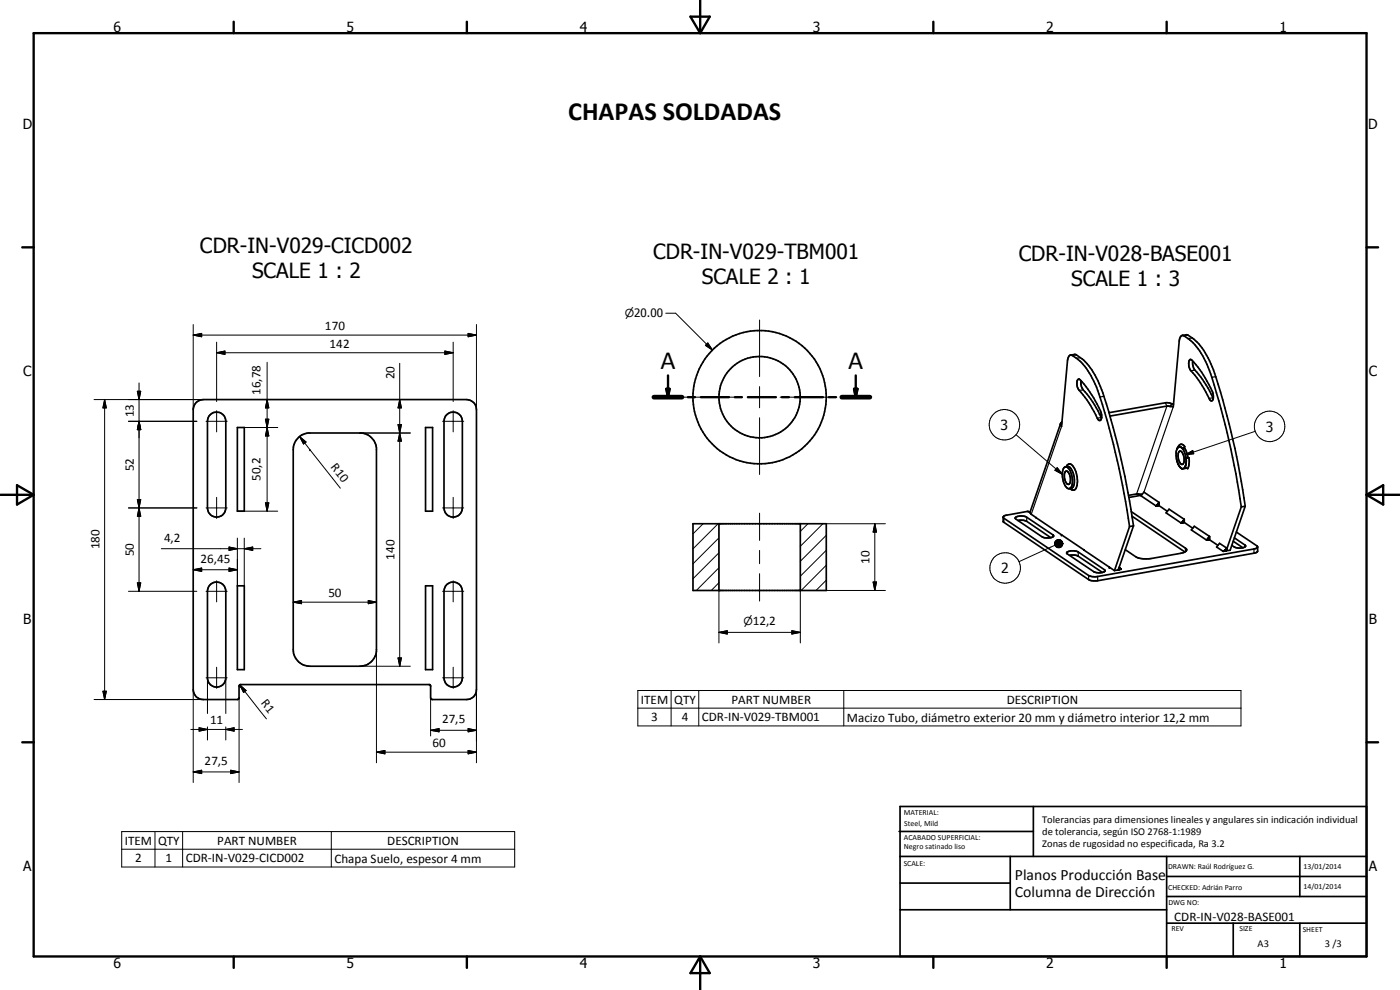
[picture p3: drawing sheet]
<svg xmlns="http://www.w3.org/2000/svg" width="420mm" height="297mm" viewBox="0 0 420 297" stroke-linecap="round" stroke-linejoin="round" font-family="sans-serif">
<g fill="none" stroke="#000" stroke-width=".51">
<path d="M321.3 106.6l1.2-.3a12.3 12.3 0 0 1 6.1 6.2 76.7 76.7 0 0 1 5.5 15.8 235.1 235.1 0 0 1 6.1 29.5M321.3 106.6a12.9 12.9 0 0 1 6.5 6.9 71.8 71.8 0 0 1 5.1 15 257.2 257.2 0 0 1 6.1 29.5M321.3 106.6l-.5 .2-.4 1.1-1.8 20-.3-.8M323.5 113.9l.3-.2a23.5 23.5 0 0 1 5.5 7.5l1.2 2.6 .1 1.5a.6 .6 0 0 1-.3 .8 .6 .6 0 0 1-.7-.2l-.3-.4a32.5 32.5 0 0 0-5.7-8.7 3.1 3.1 0 0 1-.1-2.9zM324.4 114.2a4.3 4.3 0 0 0 1.8 4 31.8 31.8 0 0 1 4.3 7.1M354.8 100.6a14.1 14.1 0 0 1 7 7.9 66.7 66.7 0 0 1 4 11.8 256.1 256.1 0 0 1 6.7 31.8M354.8 100.6l1.2-.1a13.3 13.3 0 0 1 6.6 6.9 86.9 86.9 0 0 1 5.6 17.4 229.4 229.4 0 0 1 5.5 27.1M354.8 100.6l-.6 .5-.3 .9-1.8 20h-.9M357 108l.4-.1a29.5 29.5 0 0 1 6.6 10l.1 1.6a.6 .6 0 0 1-.3 .8 .6 .6 0 0 1-.8-.5 40.1 40.1 0 0 0-6-9.2l-.3-1.5zM358 108.3a3.5 3.5 0 0 0 1.2 3.4 35.6 35.6 0 0 1 4.9 7.8M58.9 120.8l.9-.7 1.2-.2h79a3 3 0 0 1 3 3v84a2.9 2.9 0 0 1-3 3l-10.6-.1-.2-.4v-3.7l-.3-.3h-56.8l-.4 .5v3.5l-.2 .4-10.5 .1a2.96 2.96 0 0 1-3-3v-84l.2-1.1zM62.9 124.6a2.74 2.74 0 0 1 3.1-.8 2.74 2.74 0 0 1 1.8 2.6v26a2.75 2.75 0 0 1-2.8 2.8 2.75 2.75 0 0 1-2.7-2.8v-26l.1-.8z"/>
<path d="M71.2 128.3h2.1v25.1h-2.1zM89.7 131.2l1.3-.9 1.5-.4h16a5.1 5.1 0 0 1 4.5 4.5v61a5 5 0 0 1-5 4.5h-15a5 5 0 0 1-5-5v-60l.4-2zM127.7 128.3h2.1v25.1h-2.1zM134.2 124.3a2.74 2.74 0 0 1 3-.4 2.74 2.74 0 0 1 1.6 2.5v26a2.75 2.75 0 0 1-2.8 2.8 2.75 2.75 0 0 1-2.7-2.8v-26l.4-1.5zM318.3 127.1l-9.2 26.5 .4 .7 1.5 1M318.3 127l.4 .2M318.3 127v.1M318.7 126.6l-.4 .4M320 140a1.11 1.11 0 0 1 1.1-.8 1.11 1.11 0 0 1 1 .9 7.3 7.3 0 0 1 1.3 4.3 3.2 3.2 0 0 1-1 2.6h-.6l-.6-.4M330.5 125.3l.1 .1M330.5 125.3h.1M330.5 124.2l-.5 .1"/>
<path d="M351.2 122l-1-.2-17.1 3M351.7 121.2l-1.7-.4-17.2 3M351.7 121.2h.5M351.7 121.2l-.5 .8M353.1 137.7l.8 2.1M353.3 138.5a2.41 2.41 0 0 0 1.7 2.1M353.3 134.5a4.8 4.8 0 0 0 0 3.8M353.5 134.3l-.2 .2M353.9 135.5l.1-.1a1.66 1.66 0 0 1 1.3 1.8l.1 1.3-.4 .8a1.42 1.42 0 0 1-1.4-1.6v-1.6zM354.4 134.2l-.5-.2-.3 .2M354.5 134.2l.4 .4M354.6 134.3l-.6-.3-.7 .5"/>
<path d="M354.8 134.5a6.4 6.4 0 0 1 1.1 4.9M355.5 134.5l.5 .9 .5 1.9M355.5 134.5l-.6 .1M355.5 134l-.6 .6M355.5 134v.5M355.5 134l-.1-.3a.99 .99 0 0 0-1.8 .2l-.3 .6M355.9 139.4l-.4 .9-.5 .3M355.9 137.5v1.5M356.5 137.3h.3M356.5 137.3l-.6 .2M356.8 137.3l-.9 .2M356.8 137.3v2.1l-.4 1.2-.8-.4 .2-.5"/>
<path d="M208 157.1h40v20.1h-40zM215.8 157.1v20.1M240.2 157.1v20.1M301.1 155.2l25.6 17.5 1 .3h1.7l46.9-8.3 1.1-.6M304.8 155.2a4.1 4.1 0 0 1 3.2-.1l8.1 5.5 .1 .2a2.79 2.79 0 0 1-3.1 .4l-8.2-5.5-.2-.3zM305.5 156.2l1.5-.1 1.1 .3 7.3 4.9M309.2 153.8l-.9-.3-6.4 1.1-.8 .5v1.4l25.6 17.4 .7 .3h2l46.9-8.2 1-.4 .1-1.5M311 155.3l14.4 9.8M311 155.3v.1M319.3 140.3a1.3 1.3 0 0 1 1.9 1.1 6 6 0 0 1 .2 4.9 .97 .97 0 0 1-1 .3 .97 .97 0 0 1-.7-.8 6 6 0 0 1-.4-5.5zM319.7 141.5a.83 .83 0 0 1 1.2 .7 2.43 2.43 0 0 1-.2 3.1 1.42 1.42 0 0 1-1.1-1.3 2.94 2.94 0 0 1 .1-2.5zM319.8 140.1a1.54 1.54 0 0 1 2 1.3 4.7 4.7 0 0 1-.1 5.1l-.8 .1"/>
<path d="M339 158l-4.5 13.2M339.5 153.5l16.3 11a.59 .59 0 0 1 .3 .6 .59 .59 0 0 1-.5 .5M339.8 154.9l15.8 10.7M340.2 157.8l-1.2 .2M340.2 157.8l-4.6 13.2M342.5 148.6l-3.7 .7M342.7 148.3l-1.6-.1-2.4 .4M347.8 151.7l2.5 1.7M347.8 150.7l-.8 1.1M347.8 151.7l-.8 .1M347.8 150.7v1M347.8 150.7l-4.5-3-.9 1.1 4.6 3"/>
<path d="M354.4 140.4l.4 .2M355.4 156.8l2.6 1.7M355.4 155.8v1M355.4 155.8l-.9 1.2M355.4 156.8l-.9 .2M355.4 155.8l-4.6-3-.8 1.1 4.5 3.1M355.8 140.5l-.8 .1M356 140.4l-.5 .1M371 159.6l6.2 4.2 .2 .3M372.5 152.1l-4.5 13.2M373.7 151.9l-4.5 13.2-1.2 .2M373.7 151.9l-1.2 .2"/>
<path d="M63.2 175.3a2.76 2.76 0 0 1 3-.4 2.76 2.76 0 0 1 1.6 2.5v26a2.75 2.75 0 0 1-2.8 2.8 2.75 2.75 0 0 1-2.7-2.8v-26l.2-1.1zM71.2 175.8h2.1v25.1h-2.1zM127.7 175.8h2.1v25.1h-2.1zM134.2 175.3a2.76 2.76 0 0 1 3-.4 2.76 2.76 0 0 1 1.6 2.5v26a2.75 2.75 0 0 1-2.8 2.8 2.75 2.75 0 0 1-2.7-2.8v-26l.2-1.1zM318.5 160.4h.1M320.2 165.7a3.7 3.7 0 0 1 3.4-.1l7.9 5.3a.6 .6 0 0 1-.1 .8 .6 .6 0 0 1-.7 .1 3.4 3.4 0 0 1-2.5-.3l-8-5.4zM321 166.6l1.4-.1 1.2 .4 7.2 4.8M325.4 165.1l9.1 6.1M325.4 165.1h.1M335.6 171l-1.1 .2M335.9 170.2l.6 .6-.9 .2zM337.7 164.9l3.2 2.2a7.8 7.8 0 0 0 4.5 .5l8.9-1.6 1.3-.4"/>
<path d="M363 161.9l2.5 1.7M363 161l-.9 1.1M363 161.9l-.9 .2M363 161v.9M363 161l-4.6-3.1-.9 1.1 4.6 3.1M368 165.3l-.9 .1M368.2 164.5l-1.1 .9M368.2 164.5l-.2 .8M368.2 164.5l-2.2-1.5-.9 1.1 2 1.3M370.1 162.4l2.9 1.9M370.4 161.4l3.3 2.2a.69 .69 0 0 1-.9 .8l-1.8-.1-1.3-.7M269.8 249.5h40.3"/>
<path d="M270.1 242h140v45h-140zM270.1 257h140M303.2 257v16M310.1 242v15M350.1 257v30M390.1 257v12M270.1 265h33.1M270.1 273h80M350.1 277h60M350.1 269h60M350.1 263h60M370.1 277v10"/>
<path d="M390.1 277v10"/>
<circle cx="227.9" cy="119.2" r="12.2"/>
<circle cx="228" cy="119.2" r="20"/>
</g>
<g fill="none" stroke="#000" stroke-width=".35">
<path d="M323 106.5l-1.2 .2M324.2 107.3l-1.2 .2M325.1 117l-1.2 .1M331.3 118.9l-1.2 .2M356.6 100.6l-1.2 .2M357.8 101.4l-1.2 .2M358.6 111l-1.2 .3M364 119.3l-1.1 .2M364.9 113l-1.2 .2M318.6 127.9l-9.1 26.4M330.5 125.3l-1.2 .2M349.7 120.9l.5 .9-9.1 26.4"/>
<path d="M352.1 122l-8.8 25.7M301.3 155.5v1.2M308.1 155.2v1.2M316 160.5v.6M323.6 165.6v1.3M326.7 172.7v1.2M329.4 173v1.2M331.5 170.9v.6M355.8 164.5v1M373.6 163.5v.6M376.3 164.7v1.3"/>
</g>
<g fill="#000">
<circle cx="318.5" cy="160.4" r=".25"/>
<circle cx="332.9" cy="170.2" r=".25"/>
</g>
<g fill="none" stroke="#000" stroke-width=".3">
<path d="M58 97.4v25.5M143 97.4v25.5M199.8 94h3l11 11M228 96v17M28.2 119.9h32.8M31.4 119.9l.5 2.5h-1zM31.4 119.9v90M41.2 117.4h1l-.5 2.5zM41.7 114.9v62.5M58 100.5l2.5-.5v1zM58 100.5h85M65 105.8l2.5-.5v1z"/>
<path d="M65 105.8h71M65 102.7v17.8M80.2 119.9l.5 2.5h-1zM80.2 108.7v44.7M120 119.9l.5 2.5h-1zM120 109v90.9M133.5 105.3l2.5 .5-2.5 .5zM136 102.7v17.8M140.5 100l2.5 .5-2.5 .5zM204.8 119.2h17M211.7 103.6l.7-.7 1.4 2.1zM224.8 119.2h6.3"/>
<path d="M228 116v6.3M234.1 119.2h17.1M38.6 126.4h20.5M41.7 126.4l.5 2.5h-1zM61.8 126.4h6.4M65 123.2v6.4M71.2 128.3h12.1M79.7 125.8h1l-.5 2.5zM79.7 125.8l1 5h-1l1-5zM80.2 128.3l.5 2.5h-1zM89.9 131l2 1.6-.8 .6zM89.9 131l3.1 3.9"/>
<path d="M93 134.9h.1M93 134.9l9.1 11.6M108 129.9h15.1M119.5 127.4h1l-.5 2.5zM120 129.9l.5 2.5h-1zM132.8 126.4h6.4M136 123.2v6.4M228 125.3v17.1M304.9 130.4l13.9 11.9M355.8 136.4l2.2-1.2 .3 .9zM376.7 129.4l-20.9 7M38.6 152.4h20.5"/>
<path d="M41.2 149.9h1l-.5 2.5zM41.2 149.9l1 5h-1l1-5zM41.7 152.4l.5 2.5h-1zM61.8 152.4h6.4M65 149.2v6.4M71.2 153.4h12.1M79.7 150.9h1l-.5 2.5zM132.8 152.4h6.4M136 149.2v6.4M211 157.1l-3 3.1M215.5 157.1l-7.5 7.6M228 154v8.1"/>
<path d="M242.5 157.1l-2.3 2.3M247 157.1l-6.8 6.8M248 157.1h17.7M262.5 157.1l.5 2.5h-1zM262.5 157.1v20.1M317.3 140.3l1.5 2-2.2-1.2zM347.8 150.7v1l-.8 .1zM355.4 155.8v1l-.9 .2zM38.6 177.4h20.5M41.2 174.9h1l-.5 2.5zM48.4 164.6h29.9M58 170.9l2.5-.5v1z"/>
<path d="M58 170.9h13.2M61.8 177.4h6.4M65 174.2v6.4M68.7 164.1l2.5 .5-2.5 .5zM68.7 170.4l2.5 .5-2.5 .5zM71.2 161.5v14.3M73.3 164.6l2.5-.5v1zM73.3 161.5v14.3M132.8 177.4h6.4M136 174.2v6.4M215.8 174.8l-2.3 2.4M215.8 170.3l-6.8 6.9"/>
<path d="M215.8 165.9l-7.8 7.8M215.8 161.4l-7.8 7.8M215.8 177.2v15.7M228 165.1v4M228 172.1v8.2M240.2 177.2v15.7M248 174.1l-3.1 3.1M248 169.6l-7.6 7.6M248 165.1l-7.8 7.8M248 160.6l-7.8 7.8M248 177.2h17.7M262 174.6h1l-.5 2.6z"/>
<path d="M316.5 163l2.4 .1-2.4 .1zM316.5 163.2l2.4-.1-2.4 .4zM316.5 163.1h2.4M316.5 162.7l2.4 .4-2.4-.1zM316.5 163.5l2.4-.4-2.3 .6zM316.6 163.6l-10.8 4.9M316.6 162.5l2.3 .6-2.4-.4zM316.6 163.7l2.3-.6-2.1 .9zM316.8 162.3l.2-.2 1.9 1zM316.8 162.3l2.1 .8-2.3-.6zM316.8 164l2.1-.9-1.9 1zM317 162.1l.2-.1 1.7 1.1z"/>
<path d="M317 164.1l1.9-1-1.7 1.2zM317.2 162l.3-.1 1.4 1.2zM317.2 164.3l1.7-1.2-1.4 1.2zM317.5 161.9h.3l1.1 1.2zM317.5 164.3l1.4-1.2-1.1 1.2zM317.8 161.9h.2l.9 1.2zM318 161.9l.3 .1 .6 1.1zM318.3 162l.6 1.1zM318.5 162.2l.4 .9zM318.7 162.3l.2 .8zM318.8 162.6l.1 .5zM318.9 163.1l-.9 1.2h-.2z"/>
<path d="M318.9 163.1l-.9 1.2zM318.9 163.1l-.6 1.1zM318.9 163.1l-.4 1zM318.9 163.1l-.2 .8zM318.9 163.1l-.1 .5zM318.9 163.1v.3zM335.9 170.2l.6 .6-.9 .2zM363 161v.9l-.9 .2zM367.1 165.4l1.1-.9-.2 .8zM88 180.7l2.5-.5v.9zM88 180.7h25M108 199.9h15.1"/>
<path d="M110.5 180.2l2.5 .5-2.5 .4zM113 194.9v34M119.5 197.4h1l-.5 2.5zM215.8 189.7l2.5-.5v1zM215.8 189.7h24.4M237.6 189.2l2.6 .5-2.6 .5zM28.2 209.9h32.8M30.9 207.4h1l-.5 2.5zM57.3 218.9h15.5M58 206.9v27.9M59.8 218.4l2.5 .5-2.5 .5zM61.8 203.4h6.4"/>
<path d="M62.3 203.5v10.6M62.3 218.1v3.9M65 200.2v6.3M67.8 218.9l2.5-.5v1zM67.8 203.5v10.6M67.8 218.1v3.9M71.7 209.4v25.4M72 205.5l1.9 1.7-.8 .6zM72 205.5l1.5 2M72.3 205.9h.1M72.3 205.9l7.7 9.8M129.2 219.1l2.6-.5v1z"/>
<path d="M129.2 219.1h13.8M129.2 209.4v11.4M132.8 203.4h6.4M136 200.2v6.3M140.5 218.6l2.5 .5-2.5 .5zM143 206.9v22M191.4 207.2h181v10.6h-181zM191.4 212.5h181M201.4 207.2v10.6M209.7 207.2v10.6M253.2 207.2v10.6M58 231.6l2.5-.5v1z"/>
<path d="M58 231.6h13.7M69.2 231.1l2.5 .5-2.5 .5zM113 225.7l2.5-.5v1zM113 225.7h30M140.5 225.2l2.5 .5-2.5 .5zM36.5 249.5h118v10.6h-118zM36.5 254.8h118M46.5 249.5v10.6M54.8 249.5v10.6M99.4 249.5v10.6"/>
<circle cx="301.4" cy="127.4" r="4.6"/>
<circle cx="381" cy="127.9" r="4.6"/>
<circle cx="301.7" cy="170.4" r="4.6"/>
</g>
<g fill="#000">
<path d="M41.2 117.4h1l-.5 2.5zM58 100.5l2.5-.5v1zM65 105.8l2.5-.5v1zM133.5 105.3l2.5 .5-2.5 .5zM140.5 100l2.5 .5-2.5 .5zM200 116.7h.9l-.4 2.5zM211.7 103.6l.7-.7 1.4 2.1zM256.3 116.7h1l-.5 2.5zM31.4 119.9l.5 2.5h-1zM41.7 126.4l.5 2.5h-1zM79.7 125.8h1l-.5 2.5zM80.2 128.3l.5 2.5h-1z"/>
<path d="M80.2 119.9l.5 2.5h-1zM89.9 131l2 1.6-.8 .6zM119.5 127.4h1l-.5 2.5zM120 119.9l.5 2.5h-1zM120 129.9l.5 2.5h-1zM355.8 136.4l2.2-1.2 .3 .9zM41.2 149.9h1l-.5 2.5zM41.7 152.4l.5 2.5h-1zM79.7 150.9h1l-.5 2.5zM262.5 157.1l.5 2.5h-1zM317.3 140.3l1.5 2-2.2-1.2zM347.8 150.7v1l-.8 .1z"/>
<path d="M355.4 155.8v1l-.9 .2zM41.2 174.9h1l-.5 2.5zM58 170.9l2.5-.5v1zM68.7 164.1l2.5 .5-2.5 .5zM68.7 170.4l2.5 .5-2.5 .5zM73.3 164.6l2.5-.5v1zM262 174.6h1l-.5 2.6zM318.8 162.6l.1 .5zM318.7 162.3l.2 .8zM318.5 162.2l.4 .9zM318.3 162l.6 1.1zM318 161.9l.3 .1 .6 1.1z"/>
<path d="M317.8 161.9h.2l.9 1.2zM317.5 161.9h.3l1.1 1.2zM317.2 162l.3-.1 1.4 1.2zM317 162.1l.2-.1 1.7 1.1zM316.8 162.3l.2-.2 1.9 1zM316.8 162.3l2.1 .8-2.3-.6zM316.6 162.5l2.3 .6-2.4-.4zM316.5 163.5l2.4-.4-2.3 .6zM316.6 163.7l2.3-.6-2.1 .9zM316.8 164l2.1-.9-1.9 1zM317 164.1l1.9-1-1.7 1.2zM317.2 164.3l1.7-1.2-1.4 1.2z"/>
<path d="M317.5 164.3l1.4-1.2-1.1 1.2zM318.9 163.1l-.9 1.2h-.2zM318.9 163.1l-.9 1.2zM318.9 163.1l-.6 1.1zM318.9 163.1l-.4 1zM318.9 163.1l-.2 .8zM318.9 163.1l-.1 .5zM318.9 163.1v.3zM335.9 170.2l.6 .6-.9 .2zM363 161v.9l-.9 .2zM367.1 165.4l1.1-.9-.2 .8zM88 180.7l2.5-.5v.9z"/>
<path d="M110.5 180.2l2.5 .5-2.5 .4zM119.5 197.4h1l-.5 2.5zM215.8 189.7l2.5-.5v1zM237.6 189.2l2.6 .5-2.6 .5zM30.9 207.4h1l-.5 2.5zM59.8 218.4l2.5 .5-2.5 .5zM67.8 218.9l2.5-.5v1zM72 205.5l1.9 1.7-.8 .6zM129.2 219.1l2.6-.5v1zM140.5 218.6l2.5 .5-2.5 .5zM58 231.6l2.5-.5v1zM69.2 231.1l2.5 .5-2.5 .5z"/>
<path d="M113 225.7l2.5-.5v1zM140.5 225.2l2.5 .5-2.5 .5z"/>
</g>
<g fill="none" stroke="#000" stroke-width=".71">
<path d="M10.1 9.9h400v277.1h-400zM70.1 6.5v3.4M140.1 6.5v3.4M207.2 5h5.8l-2.9 4.9zM210.1 0v9.9M280.1 6.5v3.4M350.1 6.5v3.4M6.7 74.2h3.4M410.1 74.2h3.5M196.2 119.2h8.5M200 116.7h.9l-.4 2.5zM200.5 112.6v6.6"/>
<path d="M206.4 119.2h2.2M210.3 119.2h8.5M220.5 119.2h2.2M224.4 119.2h8.5M234.6 119.2h2.2M238.5 119.2h8.5M248.7 119.2h2.2M252.6 119.2h8.5M256.3 116.7h1l-.5 2.5zM256.8 112.6v6.6M.1 148.5h10M5.1 145.6l5 2.9-5 2.9z"/>
<path d="M410.1 148.5h10M410.1 148.5l5-2.9v5.8zM6.7 222.7h3.4M410.1 222.7h3.5M70.1 287v3.4M140.1 287v3.4M210.1 287v10M210.1 287l2.9 5h-5.8zM280.1 287v3.4M350.1 287v3.4"/>
</g>
<path d="M196.2 119.2h8.5M252.6 119.2h8.5" fill="none" stroke="#000" stroke-width="1.4"/>
<path d="M316.5 162.9h2.4M316.5 163.3h2.4" fill="none" stroke="#000" stroke-width=".38"/>
<g font-size="7.9">
<text x="170.5" y="36.2">CHAPAS SOLDADAS</text>
<text x="198.2" y="110.7">A</text>
<text x="254.6" y="110.7">A</text>
</g>
<g font-size="6.3">
<text x="60" y="76">CDR-IN-V029-CICD002</text>
<text x="196" y="77.6">CDR-IN-V029-TBM001</text>
<text x="75.6" y="83.5">SCALE 1 : 2</text>
<text x="305.7" y="78.4">CDR-IN-V028-BASE001</text>
<text x="210.6" y="85.1">SCALE 2 : 1</text>
<text x="321.5" y="85.9">SCALE 1 : 3</text>
</g>
<g font-size="4.7">
<text x="304.6" y="263.9">Planos Producción Base</text>
<text x="304.6" y="269.3">Columna de Dirección</text>
</g>
<g font-size="4.2">
<text x="34" y="9.6">6</text>
<text x="104" y="9.6">5</text>
<text x="174" y="9.6">4</text>
<text x="244" y="9.6">3</text>
<text x="314" y="9.6">2</text>
<text x="384" y="9.6">1</text>
<text x="6.8" y="38.7">D</text>
<text x="410.6" y="38.7">D</text>
<text x="7" y="112.9">C</text>
<text x="410.8" y="112.9">C</text>
<text x="300.3" y="129">3</text>
<text x="379.9" y="129.5">3</text>
<text x="300.5" y="172">2</text>
<text x="7" y="187.1">B</text>
<text x="410.8" y="187.1">B</text>
<text x="7" y="261.4">A</text>
<text x="410.8" y="261.4">A</text>
<text x="34" y="290.4">6</text>
<text x="104" y="290.4">5</text>
<text x="174" y="290.4">4</text>
<text x="244" y="290.4">3</text>
<text x="314" y="290.4">2</text>
<text x="384" y="290.4">1</text>
</g>
<g font-size="3.9">
<text x="97.5" y="99">170</text>
<text x="98.9" y="104.4">142</text>
<text x="118.4" y="113.8" transform="rotate(-90 118.4 113.8)">20</text>
<text x="78.1" y="118.4" transform="rotate(-90 78.1 118.4)">16,78</text>
<text x="40.2" y="125.2" transform="rotate(-90 40.2 125.2)">13</text>
<text x="40.2" y="141.4" transform="rotate(-90 40.2 141.4)">52</text>
<text x="99.1" y="140.1" transform="rotate(52 99.1 140.1)">R10</text>
<text x="78.1" y="144.4" transform="rotate(-90 78.1 144.4)">50,2</text>
<text x="29.9" y="164.8" transform="rotate(-90 29.9 164.8)">180</text>
<text x="40.2" y="166.9" transform="rotate(-90 40.2 166.9)">50</text>
<text x="49.2" y="162.6">4,2</text>
<text x="118.4" y="167.9" transform="rotate(-90 118.4 167.9)">140</text>
<text x="60.1" y="168.9">26,45</text>
<text x="261" y="169.2" transform="rotate(-90 261 169.2)">10</text>
<text x="98.5" y="179.1">50</text>
<text x="225.9" y="187.6">12,2</text>
<text x="78.2" y="210.9" transform="rotate(52 78.2 210.9)">R1</text>
<text x="192.4" y="211.1">ITEM</text>
<text x="202.3" y="211.1">QTY</text>
<text x="219.5" y="211.1">PART NUMBER</text>
<text x="302.1" y="211.1">DESCRIPTION</text>
<text x="63.1" y="217.3">11</text>
<text x="132.7" y="217">27,5</text>
<text x="195.4" y="216.4">3</text>
<text x="204.6" y="216.4">4</text>
<text x="210.6" y="216.4">CDR-IN-V029-TBM001</text>
<text x="254.1" y="216.5">Macizo Tubo, diámetro exterior 20 mm y diámetro interior 12,2 mm</text>
<text x="129.8" y="224.1">60</text>
<text x="61.4" y="229.5">27,5</text>
<text x="37.5" y="253.4">ITEM</text>
<text x="47.4" y="253.4">QTY</text>
<text x="65.2" y="253.4">PART NUMBER</text>
<text x="116.2" y="253.4">DESCRIPTION</text>
<text x="40.5" y="258.7">2</text>
<text x="49.7" y="258.7">1</text>
<text x="55.7" y="258.7">CDR-IN-V029-CICD002</text>
<text x="100.4" y="258.8">Chapa Suelo, espesor 4 mm</text>
<text x="352.4" y="276.3">CDR-IN-V028-BASE001</text>
</g>
<g font-size="3.3">
<text x="187.5" y="95.2">n20.00</text>
<text x="223.1" y="187.6">n</text>
</g>
<g font-size="3.1">
<text x="312.7" y="246.8">Tolerancias para dimensiones lineales y angulares sin indicación individual</text>
<text x="312.7" y="250.4">de tolerancia, según ISO 2768-1:1989</text>
<text x="312.7" y="254">Zonas de rugosidad no especificada, Ra 3.2</text>
<text x="377.4" y="284.1">A3</text>
<text x="397.6" y="284.2">3 /3</text>
</g>
<g font-size="2.4">
<text x="271.2" y="244.4">MATERIAL:</text>
<text x="271.3" y="252">ACABADO SUPERFICIAL:</text>
<text x="271.4" y="247.9">Steel, Mild</text>
<text x="271.3" y="254.6">Negro satinado liso</text>
<text x="271.2" y="259.7">SCALE:</text>
<text x="350.6" y="260.8">DRAWN: Raúl Rodríguez G.</text>
<text x="391.2" y="260.6">13/01/2014</text>
<text x="350.6" y="267.1">CHECKED: Adrián Parro</text>
<text x="391.2" y="266.7">14/01/2014</text>
<text x="350.6" y="271.4">DWG NO:</text>
<text x="351.6" y="279.3">REV</text>
<text x="372" y="279.4">SIZE</text>
<text x="391" y="279.6">SHEET</text>
</g>
</svg>
